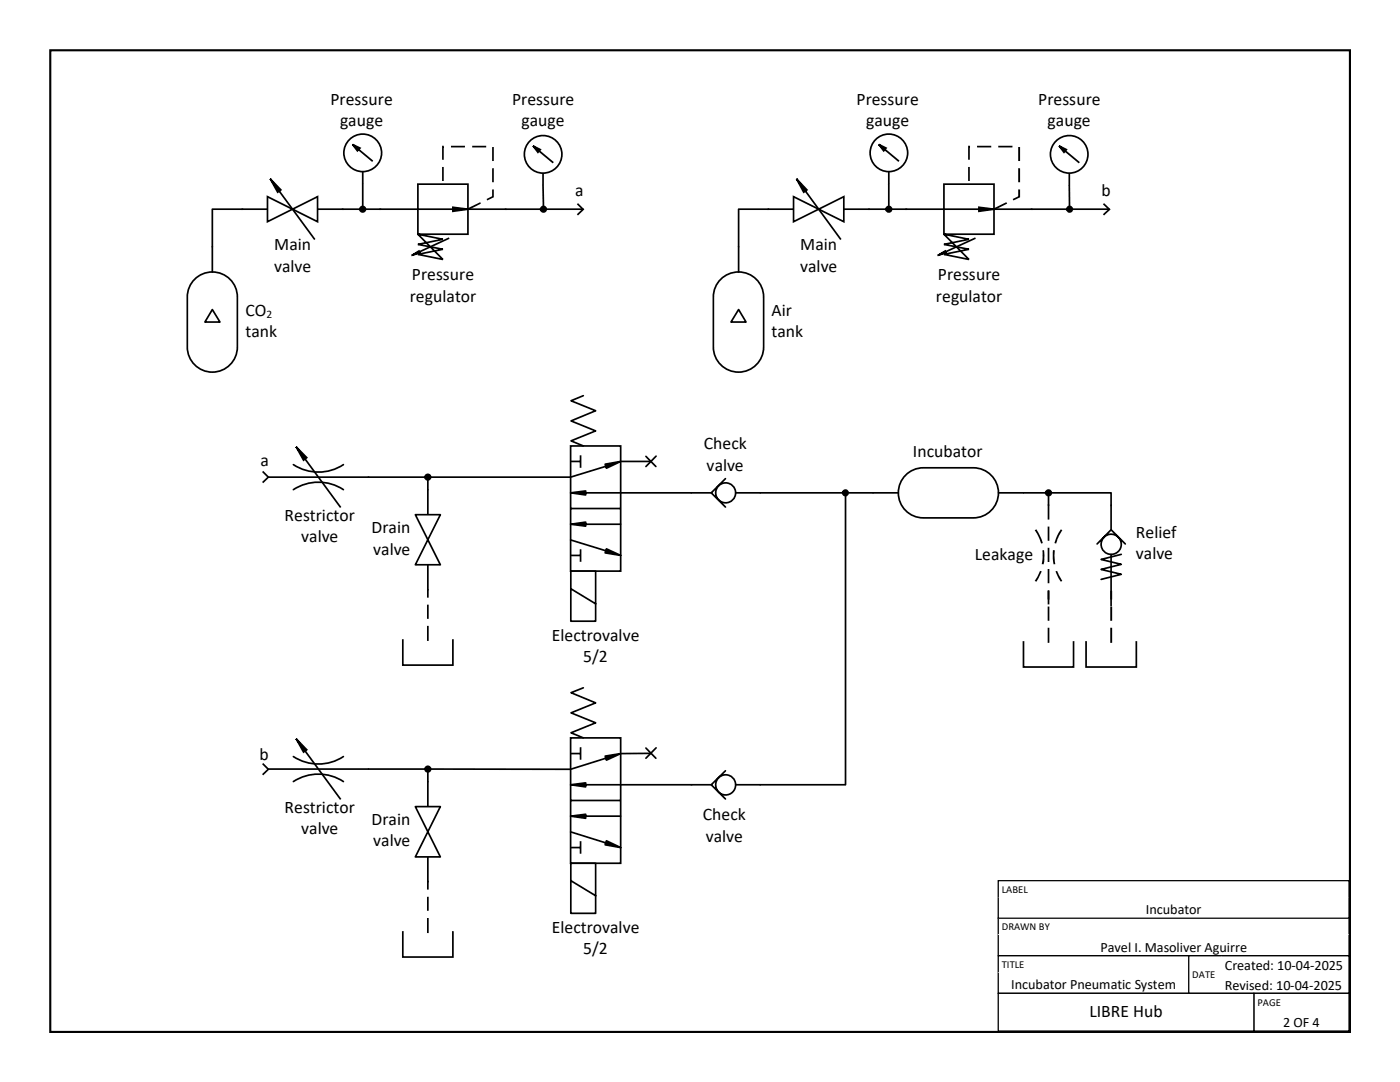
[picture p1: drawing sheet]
<svg xmlns="http://www.w3.org/2000/svg" width="279mm" height="216mm" viewBox="0 0 279 216" stroke-linecap="round" stroke-linejoin="round" font-family="sans-serif">
<path d="M73.5 95.2h11.4" fill="none" stroke="#000" stroke-width=".34"/>
<path d="M58.5 92.7a9.1 9.1 0 0 0 10 0v5a9.1 9.1 0 0 0-10 0z" fill-rule="evenodd" fill="#fff"/>
<path d="M53.6 95.2h19.9M58.5 97.7a9.1 9.1 0 0 1 10 0M58.5 92.7a9.1 9.1 0 0 0 10 0M59.1 89.2l2.1 2.1-.6 .5zM59.1 89.2l8.9 12.1zM85.4 97.7v20" fill="none" stroke="#000" stroke-width=".34"/>
<path d="M59.1 89.2l2.1 2.1-.6 .5z" fill="#000"/>
<path d="M82.9 102.7l5 10h-5l5-10z" fill-rule="evenodd" fill="#fff"/>
<path d="M48.4 41.7h20M82.9 102.7l5 10h-5l5-10z" fill="none" stroke="#000" stroke-width=".34"/>
<path d="M53.4 39.2v5l10-5v5z" fill-rule="evenodd" fill="#fff"/>
<path d="M53.4 39.2v5l10-5v5zM53.9 35.7l2.1 2.2-.6 .5zM53.9 35.7l8.9 12.1zM85.9 95.2h28M80.4 127.7v5h10v-5" fill="none" stroke="#000" stroke-width=".34"/>
<g fill="#000">
<path d="M53.9 35.7l2.1 2.2-.6 .5z"/>
<circle cx="85.4" cy="95.2" r=".51"/>
</g>
<circle cx="85.4" cy="95.2" r=".51" fill="none" stroke="#000" stroke-width=".42"/>
<path d="M85.2 124.9h.4v3h-.4zM85.2 120.6h.4v2.9h-.4zM85.2 117.5h.4v1.8h-.4z" fill="#000"/>
<path d="M83.4 36.7h10v10h-10z" fill="#fff"/>
<path d="M83.4 36.7h10v10h-10zM68.4 41.7h3.5M75.9 41.7h7.5M82.3 50.9l1.3-.8 .2 .4zM82.3 50.9l7.2-3.3zM83.4 41.7h10zM83.4 46.7l5 1.1-5 1 5 .9-5 1.1 5 1zM90.4 41.4l3 .3-3 .5zM93.4 41.7h7.5" fill="none" stroke="#000" stroke-width=".34"/>
<path d="M93.1 41.7l.2 .3 2.7-1.4-.2-.3zM98.2 37.8v1.4l.1-.1-1.2 .6 .1 .3 1.4-.6v-1.6zM98.2 33.6v2.8h.4v-2.8zM98.2 29.3v2.8h.4v-2.8zM94.2 29.1v.3h2.8v-.3zM90 29.1v.3h2.8v-.3zM88.2 29.1v2.8h.4v-2.6l-.2 .1h.2v-.3zM88.2 33.3v2.8h.4v-2.8z" fill="#000"/>
<path d="M82.3 50.9l1.3-.8 .2 .4zM90.4 41.4l3 .3-3 .5z" fill="#000"/>
<circle cx="108.4" cy="30.8" r="3.7" fill="#fff"/>
<g fill="none" stroke="#000" stroke-width=".34">
<path d="M106.4 29.1l1.4 .7-.4 .6zM106.4 29.1l4 3.4zM108.4 34.5v2.5"/>
<circle cx="108.4" cy="30.8" r="3.7"/>
</g>
<path d="M106.4 29.1l1 1.3 .4-.6zM106.4 29.1l4 3.4z" fill-rule="evenodd" fill="#000"/>
<circle cx="72.4" cy="30.5" r="3.8" fill="#fff"/>
<g fill="none" stroke="#000" stroke-width=".34">
<path d="M70.4 28.8l1.4 .7-.5 .6zM70.4 28.8l4 3.4zM72.4 34.2v2.5M115.4 40.8l1 1-1 1"/>
<circle cx="72.4" cy="30.5" r="3.8"/>
</g>
<g fill="#000">
<path d="M70.4 28.8l.9 1.3 .5-.6zM70.4 28.8l4 3.4z" fill-rule="evenodd"/>
<circle cx="72.4" cy="41.7" r=".5"/>
</g>
<circle cx="72.4" cy="41.7" r=".5" fill="none" stroke="#000" stroke-width=".42"/>
<path d="M38.6 56a5 5 0 0 1 5.5-1.4 5 5 0 0 1 3.3 4.7v10a5 5 0 0 1-5 5 5 5 0 0 1-5-5v-10a5 5 0 0 1 1.2-3.3z" fill-rule="evenodd" fill="#fff"/>
<path d="M72.4 36.7v4.5M108.4 37l.1 4.2M38.6 56a5 5 0 0 1 5.5-1.4 5 5 0 0 1 3.3 4.7v10a5 5 0 0 1-5 5 5 5 0 0 1-5-5v-10a5 5 0 0 1 1.2-3.3zM48.4 41.7h-6v12.6M72.9 41.7h3M100.9 41.7h7M109 41.7h7.4M42.4 61.8l1.5 2.5h-3zM52.5 94.2l1.1 1-1.1 1M85.4 95.7v2" fill="none" stroke="#000" stroke-width=".34"/>
<circle cx="108.5" cy="41.7" r=".51" fill="#000"/>
<circle cx="108.5" cy="41.7" r=".51" fill="none" stroke="#000" stroke-width=".42"/>
<path d="M181 94.5a5 5 0 0 1 3.3-1.2h10a5 5 0 0 1 5 5 5 5 0 0 1-5 5h-10a5 5 0 0 1-4.7-3.2 5 5 0 0 1 1.4-5.6z" fill-rule="evenodd" fill="#fff"/>
<path d="M174.2 98.3h5.1M181 94.5a5 5 0 0 1 3.3-1.2h10a5 5 0 0 1 5 5 5 5 0 0 1-5 5h-10a5 5 0 0 1-4.7-3.2 5 5 0 0 1 1.4-5.6zM199.3 98.3h5" fill="none" stroke="#000" stroke-width=".34"/>
<circle cx="221.8" cy="108.6" r="2.02" fill="#fff"/>
<g fill="none" stroke="#000" stroke-width=".34">
<path d="M218.9 108.5l2.8-2.8 2.9 2.8M221.7 100.8v4.9M221.7 110.6v10.3M223.8 110.6l-4 1 4 1-4 1 4 1-4 1"/>
<circle cx="221.8" cy="108.6" r="2.02"/>
</g>
<path d="M206.8 105.8h5a9.1 9.1 0 0 0 0 10h-5a9.1 9.1 0 0 0 0-10z" fill-rule="evenodd" fill="#fff"/>
<g fill="#000">
<path d="M206.5 105.8l.3-.2 1.1 2 .2 .8-.3 .1-.5-1.4zM208 109.8h.4v.4l-.1 2.4h-.4l.2-1.1zM207.6 113.9l.3 .1-1.1 2.1-.3-.2zM211.7 105.6l.3 .2-.8 1.3-.4 1.4-.4-.1 .5-1.5zM210.1 109.8h.4l-.1 1.1 .2 1.7h-.3l-.2-1.1zM210.7 114l.3-.1 1 2-.3 .2z"/>
<path d="M209.1 100.7h.3v3h-.3zM209.1 105.1h.3v2.8h-.3zM209.1 109.3h.3v2.8h-.3zM209.1 113.5h.3v2.9h-.3zM209.1 117.8h.3v2.8h-.3z"/>
<path d="M209.1 125.3h.3v3h-.3zM209.1 121h.3v2.9h-.3zM209.1 117.9h.3v1.7h-.3z"/>
<path d="M221.6 125.3h.4v3h-.4zM221.6 121h.4v2.9h-.4zM221.6 117.9h.4v1.7h-.4z"/>
</g>
<path d="M123.9 98.3h14.1M204.3 98.3h4.4M209.3 98.8v2M209.8 98.3h11.9v2.5M204.3 128.1v5h9.9v-5M216.7 128.1v5h10.1v-5" fill="none" stroke="#000" stroke-width=".34"/>
<circle cx="209.3" cy="98.3" r=".51" fill="#000"/>
<circle cx="209.3" cy="98.3" r=".51" fill="none" stroke="#000" stroke-width=".42"/>
<path d="M199.2 183.2h70v3.3h-70z" fill="#fff"/>
<path d="M199.2 186.5v-3.3h70v3.3" fill="none" stroke="#000" stroke-width=".25"/>
<path d="M199.2 186.5h70v4.2h-70z" fill="#fff"/>
<path d="M199.2 186.5v4.2h70v-4.2" fill="none" stroke="#000" stroke-width=".25"/>
<path d="M199.2 190.7h38v3.4h-38z" fill="#fff"/>
<path d="M199.2 194.1v-3.4h38v3.4" fill="none" stroke="#000" stroke-width=".25"/>
<path d="M199.2 194.1h38v4.1h-38z" fill="#fff"/>
<path d="M199.2 194.1v4.1h38v-4.1" fill="none" stroke="#000" stroke-width=".25"/>
<path d="M199.2 175.7h70v3.3h-70z" fill="#fff"/>
<path d="M199.2 179v-3.3h70v3.3" fill="none" stroke="#000" stroke-width=".25"/>
<path d="M199.2 179h70v4.2h-70z" fill="#fff"/>
<path d="M199.2 179v4.2h70v-4.2" fill="none" stroke="#000" stroke-width=".25"/>
<path d="M237.2 190.7h6.5v7.5h-6.5z" fill="#fff"/>
<path d="M243.7 190.7h-6.5v7.5h6.5" fill="none" stroke="#000" stroke-width=".25"/>
<path d="M243.7 190.7h25.5v7.5h-25.5z" fill="#fff"/>
<path d="M243.7 190.7h25.5v7.5h-25.5" fill="none" stroke="#000" stroke-width=".25"/>
<path d="M250.2 198.2h19v3.3h-19z" fill="#fff"/>
<path d="M250.2 201.5v-3.3h19v3.3" fill="none" stroke="#000" stroke-width=".25"/>
<path d="M250.2 201.5h19v4.2h-19z" fill="#fff"/>
<path d="M250.2 201.5v4.2h19v-4.2" fill="none" stroke="#000" stroke-width=".25"/>
<path d="M199.2 198.2h51v7.5h-51z" fill="#fff"/>
<path d="M199.2 198.2h51v7.5h-51z" fill="none" stroke="#000" stroke-width=".25"/>
<path d="M113.9 89h10v25h-10z" fill-rule="evenodd" fill="#fff"/>
<g fill="none" stroke="#000" stroke-width=".34">
<path d="M113.9 89h10v25h-10zM113.9 98.3l3-.3v.8zM113.9 92.1h2M115.9 90.8v2.5M116.9 98.3h7zM120.8 92.6l3.1-.5-2.9 1.3zM120.9 93l-7 2.2M113.9 101.5h10zM113.9 104.6l3-.4v.8zM113.9 107.7l7 2.2M113.9 110.8h2M115.9 109.6v2.5"/>
<path d="M116.9 104.6h7zM121 109.5l2.9 1.3-3.1-.5z"/>
</g>
<path d="M113.9 98.3l3-.3v.8zM120.8 92.6l3.1-.5-2.9 1.3zM113.9 104.6l3-.4v.8zM121 109.5l2.9 1.3-3.1-.5z" fill="#000"/>
<circle cx="144.8" cy="98.3" r="1.99" fill="#fff"/>
<g fill="none" stroke="#000" stroke-width=".34">
<path d="M138 98.3h3.9M144.8 95.5l-2.9 2.8 2.9 2.9M146.8 98.3h4.9"/>
<circle cx="144.8" cy="98.3" r="1.99"/>
</g>
<path d="M113.9 114h5v10h-5z" fill-rule="evenodd" fill="#fff"/>
<path d="M153.4 41.7h20M116.4 79l-2.4 1 4.9 2-4.9 2 4.9 2-4.9 2 2.4 1M123.9 92.1h5.9M151.7 98.3h16.5M169.2 98.3h5M113.9 114h5v10h-5zM113.9 117.5l5 3z" fill="none" stroke="#000" stroke-width=".34"/>
<circle cx="168.7" cy="98.3" r=".5" fill="#000"/>
<circle cx="168.7" cy="98.3" r=".5" fill="none" stroke="#000" stroke-width=".42"/>
<path d="M158.4 39.2v5l10-5v5z" fill-rule="evenodd" fill="#fff"/>
<path d="M158.4 39.2v5l10-5v5zM159 35.7l2 2.2-.6 .5zM159 35.7l8.8 12.1z" fill="none" stroke="#000" stroke-width=".34"/>
<path d="M159 35.7l2 2.2-.6 .5z" fill="#000"/>
<path d="M188.4 36.7h10v10h-10z" fill="#fff"/>
<path d="M188.4 36.7h10v10h-10zM173.4 41.7h3.5M180.9 41.7h7.5M187.2 50.9l1.4-.8 .2 .4zM187.2 50.9l7.3-3.3zM188.4 41.7h10zM188.4 46.7l5 1.1-5 1 5 .9-5 1.1 5 1zM195.4 41.4l3 .3-3 .5zM198.4 41.7h7.5" fill="none" stroke="#000" stroke-width=".34"/>
<path d="M198.2 41.7l.1 .3 2.7-1.4-.2-.3zM203.2 37.8v1.4l.1-.1-1.2 .6 .2 .3 1.3-.6v-1.6zM203.2 33.6v2.8h.4v-2.8zM203.2 29.3v2.8h.4v-2.8zM199.2 29.1v.3h2.9v-.3zM195 29.1v.3h2.8v-.3zM193.2 29.1v2.8h.3v-2.6l-.1 .1h.2v-.3zM193.2 33.3v2.8h.3v-2.8z" fill="#000"/>
<path d="M187.2 50.9l1.4-.8 .2 .4zM195.4 41.4l3 .3-3 .5z" fill="#000"/>
<circle cx="213.4" cy="30.8" r="3.7" fill="#fff"/>
<g fill="none" stroke="#000" stroke-width=".34">
<path d="M211.4 29.1l1.4 .7-.5 .6zM211.4 29.1l4 3.4zM213.4 34.5v2.5"/>
<circle cx="213.4" cy="30.8" r="3.7"/>
</g>
<path d="M211.4 29.1l.9 1.3 .5-.6zM211.4 29.1l4 3.4z" fill-rule="evenodd" fill="#000"/>
<circle cx="177.4" cy="30.5" r="3.7" fill="#fff"/>
<g fill="none" stroke="#000" stroke-width=".34">
<path d="M175.4 28.8l1.4 .7-.4 .6zM175.4 28.8l4 3.4zM177.4 34.2v2.5M220.3 40.8l1.1 1-1.1 1"/>
<circle cx="177.4" cy="30.5" r="3.7"/>
</g>
<g fill="#000">
<path d="M175.4 28.8l1 1.3 .4-.6zM175.4 28.8l4 3.4z" fill-rule="evenodd"/>
<circle cx="177.4" cy="41.7" r=".51"/>
</g>
<circle cx="177.4" cy="41.7" r=".51" fill="none" stroke="#000" stroke-width=".42"/>
<path d="M143.5 56a5 5 0 0 1 5.6-1.4 5 5 0 0 1 3.3 4.7v10a5 5 0 0 1-5 5 5 5 0 0 1-5-5v-10a5 5 0 0 1 1.1-3.3z" fill-rule="evenodd" fill="#fff"/>
<path d="M177.4 36.7v4.5M213.4 37v4.2M143.5 56a5 5 0 0 1 5.6-1.4 5 5 0 0 1 3.3 4.7v10a5 5 0 0 1-5 5 5 5 0 0 1-5-5v-10a5 5 0 0 1 1.1-3.3zM153.4 41.7h-6v12.6M177.9 41.7h3M205.9 41.7h7.1M214 41.7h7.4M147.4 61.8l1.5 2.5h-3zM73.5 153.5h11.4" fill="none" stroke="#000" stroke-width=".34"/>
<circle cx="213.5" cy="41.7" r=".5" fill="#000"/>
<circle cx="213.5" cy="41.7" r=".5" fill="none" stroke="#000" stroke-width=".42"/>
<path d="M58.5 151a9.1 9.1 0 0 0 10 0v5a9.1 9.1 0 0 0-10 0z" fill-rule="evenodd" fill="#fff"/>
<path d="M53.6 153.5h19.9M58.5 156a9.1 9.1 0 0 1 10 0M58.5 151a9.1 9.1 0 0 0 10 0M59.1 147.4l2.1 2.2-.6 .5zM59.1 147.4l8.9 12.1zM85.4 156v20" fill="none" stroke="#000" stroke-width=".34"/>
<path d="M59.1 147.4l2.1 2.2-.6 .5z" fill="#000"/>
<path d="M82.9 161l5 10h-5l5-10z" fill-rule="evenodd" fill="#fff"/>
<path d="M52.5 152.5l1.1 1-1.1 1M85.4 154v2M85.9 153.5h28M82.9 161l5 10h-5l5-10zM80.4 186v5h10v-5" fill="none" stroke="#000" stroke-width=".34"/>
<circle cx="85.4" cy="153.5" r=".51" fill="#000"/>
<circle cx="85.4" cy="153.5" r=".51" fill="none" stroke="#000" stroke-width=".42"/>
<path d="M85.2 183.2h.4v3h-.4zM85.2 178.9h.4v2.8h-.4zM85.2 175.8h.4v1.7h-.4z" fill="#000"/>
<path d="M113.9 147.2h10v25.1h-10z" fill-rule="evenodd" fill="#fff"/>
<g fill="none" stroke="#000" stroke-width=".34">
<path d="M113.9 147.2h10v25.1h-10zM113.9 159.7h10zM113.9 156.6l3-.4v.8zM113.9 150.4h2M115.9 149.1v2.5M116.9 156.6h7zM120.8 150.9l3.1-.5-2.9 1.3zM120.9 151.3l-7 2.2M113.9 162.9l3-.4v.8zM113.9 166l7 2.2M113.9 169.1h2M115.9 167.9v2.4"/>
<path d="M116.9 162.9h7zM121 167.8l2.9 1.3-3.1-.5z"/>
</g>
<path d="M113.9 156.6l3-.4v.8zM120.8 150.9l3.1-.5-2.9 1.3zM113.9 162.9l3-.4v.8zM121 167.8l2.9 1.3-3.1-.5z" fill="#000"/>
<path d="M113.9 172.3h5v9.9h-5z" fill-rule="evenodd" fill="#fff"/>
<path d="M116.4 137.2l-2.4 1 4.9 2.1-4.9 1.9 4.9 2-4.9 2 2.4 1M123.9 156.6h14.1M129.8 150.3l-5.9 .1M113.9 172.3h5v9.9h-5zM113.9 175.7l5 3z" fill="none" stroke="#000" stroke-width=".34"/>
<circle cx="144.8" cy="156.6" r="2" fill="#fff"/>
<g fill="none" stroke="#000" stroke-width=".34">
<path d="M128.9 91.1l2 2M130.9 91l-2 2.1M168.7 98.8v57.8h-21.9M128.9 149.3l2 2M130.9 149.2l-2 2.1M138 156.6h3.9M144.8 153.8l-2.9 2.8 2.9 2.8"/>
<circle cx="144.8" cy="156.6" r="2"/>
</g>
<path d="M10 10h259.4v195.9h-259.4z" fill="none" stroke="#000" stroke-width=".42"/>
<g font-size="3.5">
<text x="66" y="21">Pressure</text>
<text x="102.2" y="21">Pressure</text>
<text x="170.9" y="21">Pressure</text>
<text x="207.2" y="21">Pressure</text>
<text x="67.9" y="25.2">gauge</text>
<text x="104.1" y="25.2">gauge</text>
<text x="172.8" y="25.2">gauge</text>
<text x="209.1" y="25.2">gauge</text>
<text x="114.8" y="39.1">a</text>
<text x="219.8" y="39.1">b</text>
<text x="54.7" y="50">Main</text>
<text x="159.7" y="50">Main</text>
<text x="54.7" y="54.2">valve</text>
<text x="82.2" y="56">Pressure</text>
<text x="159.7" y="54.2">valve</text>
<text x="187.2" y="56">Pressure</text>
<text x="49" y="63">CO</text>
<text x="81.8" y="60.2">regulator</text>
<text x="154" y="63">Air</text>
<text x="186.8" y="60.2">regulator</text>
<text x="49" y="67.2">tank</text>
<text x="154" y="67.2">tank</text>
<text x="140.5" y="89.7">Check</text>
<text x="52" y="92.9">a</text>
<text x="141" y="93.9">valve</text>
<text x="182.2" y="91.2">Incubator</text>
<text x="56.8" y="103.9">Restrictor</text>
<text x="74.2" y="106.4">Drain</text>
<text x="226.7" y="107.3">Relief</text>
<text x="60.1" y="108.2">valve</text>
<text x="74.5" y="110.7">valve</text>
<text x="194.6" y="111.7">Leakage</text>
<text x="226.7" y="111.5">valve</text>
<text x="110.2" y="127.9">Electrovalve</text>
<text x="116.4" y="132.2">5/2</text>
<text x="51.8" y="151.7">b</text>
<text x="56.8" y="162.2">Restrictor</text>
<text x="60.1" y="166.4">valve</text>
<text x="74.2" y="164.7">Drain</text>
<text x="140.2" y="163.7">Check</text>
<text x="140.8" y="167.9">valve</text>
<text x="74.5" y="168.9">valve</text>
<text x="110.2" y="186.2">Electrovalve</text>
<text x="116.4" y="190.4">5/2</text>
<text x="217.4" y="203">LIBRE Hub</text>
</g>
<g font-size="2.8">
<text x="228.7" y="182.4">Incubator</text>
<text x="219.6" y="189.9">Pavel I. Masoliver Aguirre</text>
<text x="201.8" y="197.4">Incubator Pneumatic System</text>
<text x="244.4" y="193.5">Created: 10-04-2025</text>
<text x="244.4" y="197.4">Revised: 10-04-2025</text>
<text x="256.1" y="204.9">2 OF 4</text>
</g>
<text font-size="2.3" x="53.2" y="63.5">2</text>
<g font-size="2.1">
<text x="199.9" y="178.1">LABEL</text>
<text x="199.9" y="185.6">DRAWN BY</text>
<text x="199.9" y="193.1">TITLE</text>
<text x="238" y="195.2">DATE</text>
<text x="251" y="200.7">PAGE</text>
</g>
</svg>
